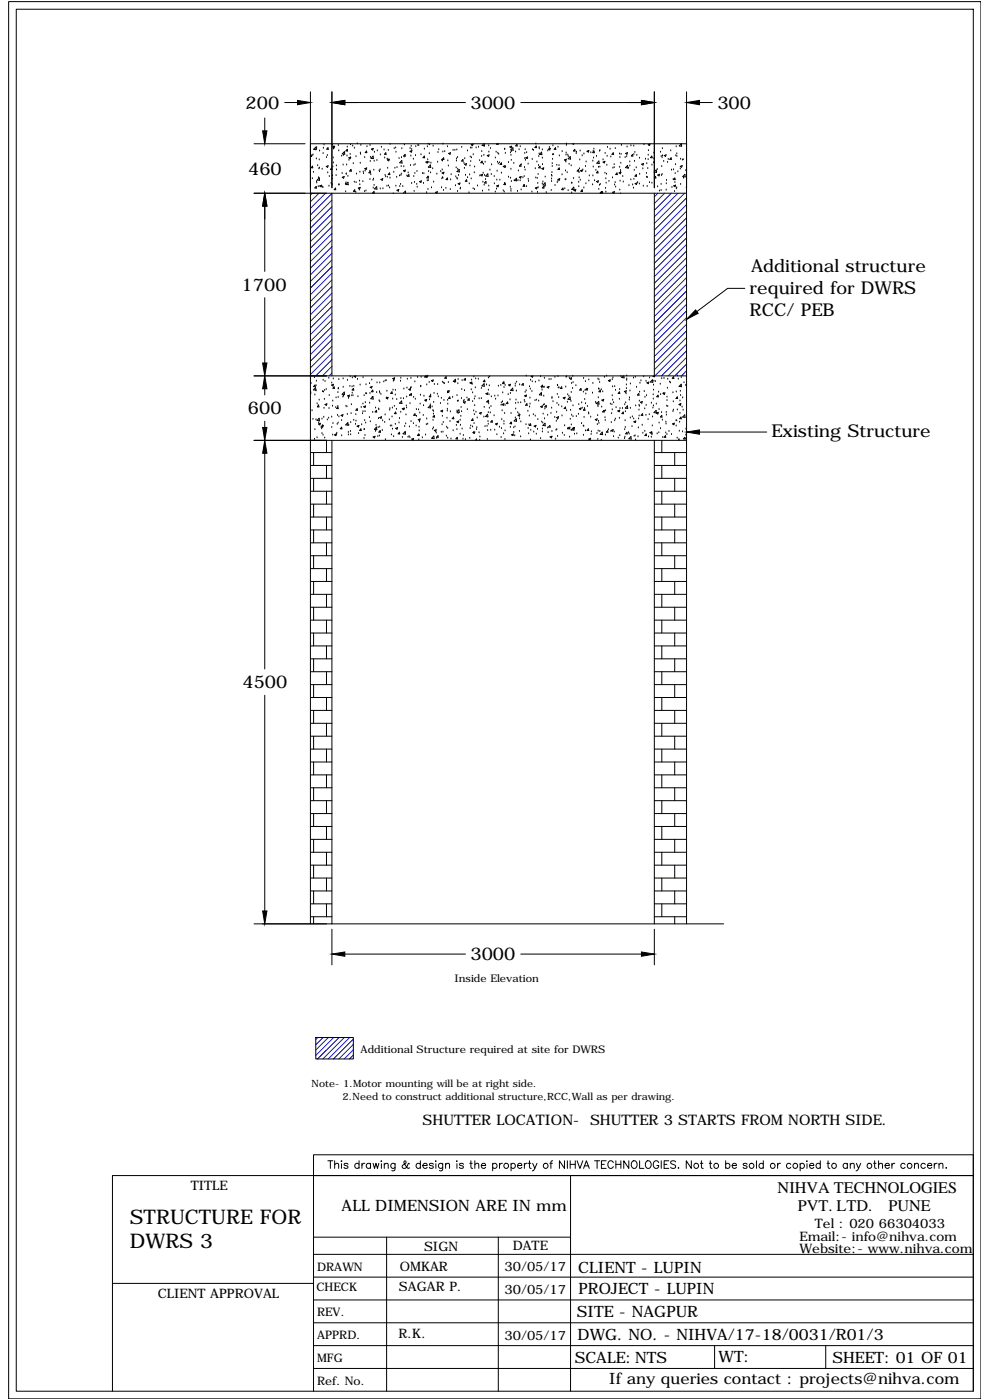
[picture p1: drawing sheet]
<svg xmlns="http://www.w3.org/2000/svg" width="594mm" height="841mm" viewBox="0 0 594 841" stroke-linecap="round" stroke-linejoin="round" font-family="sans-serif">
<!-- layer: 0 -->
<g fill="none" stroke="#000" stroke-width=".6">
<path d="M5 1h584v839h-584zM10 6h575v830h-575zM186 55v500M199 55v58M393 55v58M412 55v500M159 71v8M171 62h8M207 62h73M313 62h72M420 62h8M153 86h30"/>
<path d="M186 93h1v1h-1M186 86h226M188 100v1h-1zM188 93h.1M190 88v2h-2zM190 95h.1M190 90h.1M190 89h.1M191 100h.1M192 96h.1M192 91h.1M194 92h.1"/>
<path d="M194 89h.1M195 87h.1M196 100h1v1zM196 95h.1M197 93h.1M197 89v1h-1zM200 87h.1M200 88h1v1zM200 95h.1M200 98h.1M200 89h.1M200 88h.1"/>
<path d="M202 100h.1M203 87h.1M203 91h.1M205 94h.1M206 92l1-1v2zM206 99h.1M206 93h.1M208 99h.1M208 94h.1M209 88h.1M209 90v1h-1zM210 95l1-1-1 1z"/>
<path d="M210 96h.1M210 93h.1M211 87h.1M212 88h.1M212 98h.1M213 89h.1M214 94h.1M215 86h.1M216 98h.1M216 92h.1M217 93h.1M217 87h.1"/>
<path d="M219 95h.1M220 91v1h-1zM220 88h.1M222 87h.1M222 97h.1M222 95h.1M223 90l1-1v1zM224 94v1h-1zM225 97h.1M225 91h.1M226 96h.1M227 91h.1"/>
<path d="M228 93h.1M229 88h.1M231 90h.1M231 95h.1M232 92v1h-1zM233 96h.1M233 96h1v1zM233 90h.1M234 87h.1M237 89h.1M238 89h.1M238 91h.1"/>
<path d="M240 95h.1M240 98h1v-2l-1 2M241 95h.1M241 89h.1M243 94h.1M243 87h.1M243 93v1zM246 91l1-1v1zM246 89h.1M247 99h.1M247 94h.1M247 88h.1"/>
<path d="M247 90h.1M248 96h.1M249 99h.1M250 93h.1M250 88h.1M251 87h.1M252 87h.1M253 93h.1M255 94v1h-1zM255 90h.1M256 97h1v1zM256 98h.1"/>
<path d="M257 88h.1M257 96h.1M257 87h.1M258 98h.1M258 92h.1M258 87h.1M259 99v2l-2-1zM259 98h.1M260 88h.1M263 97h.1M263 92h.1M264 90h.1"/>
<path d="M265 96h.1M266 96h.1M266 97h.1M266 91h.1M266 87h.1M266 95l1 1h-1zM267 91h.1M269 88h.1M269 97h.1M269 100h.1M269 92h2l-1 1zM272 90h.1"/>
<path d="M273 90h.1M274 95h.1M274 97h.1M274 90h.1M275 95h.1M277 89h.1M278 96v1h-1zM279 98h.1M279 99l1-1v1zM279 95h.1M281 91h.1M282 100h.1"/>
<path d="M282 94h.1M283 89h.1M283 97h.1M283 87h1v1zM283 95h.1M284 93h.1M286 89h.1M287 88h.1M288 97h.1M289 94h.1M289 91h.1M290 97v1h-1z"/>
<path d="M290 99h.1M291 86l-1 1 1 1v-2M291 93h.1M291 88h.1M291 97h.1M293 93h1l-1 1zM294 88h.1M294 91h.1M295 89h.1M295 99h.1M298 95h.1M298 91h.1"/>
<path d="M298 86l1 1M299 97h.1M299 92h.1M299 86v1M299 87h.1M299 98h.1M300 93h.1M300 98h.1M301 98v1h-1zM302 100h1zM303 90h.1M304 92h.1"/>
<path d="M305 98h.1M306 88h1v1zM307 92h.1M307 93h.1M307 96h.1M307 91h.1M308 89v1h-1zM309 98h.1M310 91h.1M311 87v1h-1zM312 90h.1M312 88h.1"/>
<path d="M313 99v1h-1zM313 99h.1M315 95h.1M315 92h.1M315 90h.1M316 96h.1M316 95l1-1v1zM316 92h.1M317 99h.1M320 96h.1M320 90h.1M322 87h.1"/>
<path d="M322 88v1h-1zM323 97h.1M323 99h.1M324 94h.1M324 89h.1M324 92h.1M324 100l1 1h-1zM325 91v2h-1zM326 95h.1M326 90h.1M326 99h.1M329 91h.1"/>
<path d="M329 90l2-1-1 1zM330 89h.1M332 98h.1M332 100h.1M332 93h.1M332 96h.1M332 88h.1M334 89v1h-1zM334 99h.1M335 88h.1M336 99h.1M336 94h.1"/>
<path d="M338 91h.1M339 96h1v1zM340 97h.1M340 93h.1M340 92h.1M340 87h.1M341 93h.1M341 94h.1M342 99h.1M343 94v2l-2-1zM343 100h.1M344 87h.1"/>
<path d="M345 87h.1M345 90v1h-1zM346 92h.1M346 91h.1M348 96h.1M348 91h.1M350 94h.1M351 92h.1M352 100h.1M352 97h.1M353 91l1-1-1 1zM355 92h.1"/>
<path d="M356 97h.1M356 91h.1M357 95h.1M357 90h.1M357 91v1h-1zM358 94h.1M360 97v1h-1zM360 91h.1M360 90h.1M362 96h.1M362 97h1v1zM364 92h.1"/>
<path d="M365 99h.1M365 94h.1M365 89h.1M366 90h.1M367 94h.1M368 92l1 1h-1zM369 99h.1M370 89h.1M372 92h.1M372 95h.1M373 98h.1M373 93h.1"/>
<path d="M373 87h.1M376 95h.1M376 92h1v1zM376 94h.1M377 88h.1M377 99v2h-1zM378 100h.1M378 97h.1M379 88h.1M380 93v1h-1zM381 88h.1M381 93h.1"/>
<path d="M381 97h.1M381 92h.1M383 93h.1M384 95h.1M385 99l2-1-1 1zM387 87h.1M388 96h.1M389 98h.1M389 96h.1M389 93h.1M389 87l1-1v1zM389 91h.1"/>
<path d="M392 94v1h-1zM392 99h.1M393 98h.1M393 92h.1M393 95h.1M397 91h.1M397 94h.1M398 95h.1M398 89h.1M398 94h.1M399 97h.1M399 93h1v1z"/>
<path d="M401 98h.1M401 96h.1M403 91h.1M403 95v1h-1zM406 99h.1M406 94h.1M406 88h.1M407 92h.1M407 94h.1M409 100l1-1-1 1zM409 96h.1M409 86v2h-1z"/>
<path d="M410 96h.1M153 116h259M188 107h.1M188 104h.1M190 112v1h-1zM190 109h.1M190 110h.1M191 112h.1M191 107h.1M192 101h.1M192 107v1h-1zM192 112l1-1v1z"/>
<path d="M193 102h.1M194 112h.1M194 113h.1M197 104h.1M198 112h.1M198 106h.1M199 110h.1M199 101v1h-1zM199 116v110M200 111h.1M200 108h.1M200 106h.1"/>
<path d="M200 100h.1M201 113l1 1h-1zM202 105h.1M202 102h.1M203 111h.1M204 111h.1M206 104h.1M206 107l1-1-1 1zM208 111h.1M208 115h.1M208 110h.1M208 105h.1"/>
<path d="M208 104h.1M209 106h.1M209 109v2h-1zM211 102h.1M211 102v1h-1zM213 109h.1M213 114v1h-1zM214 116h.1M214 110h.1M214 105h.1M215 113h1v1zM216 114h.1"/>
<path d="M216 109h.1M216 111h.1M216 103h.1M218 109h.1M218 103h.1M218 104h.1M219 115h.1M219 101h1v1zM219 103h.1M220 115h.1M222 103h.1M222 108h.1"/>
<path d="M222 103l1 1h-1zM223 105h.1M224 108h.1M224 113h.1M225 102h.1M225 115v1h-1zM225 111h.1M226 112v2l-1-1zM228 103h.1M228 102h.1M228 113h.1M229 108l1-1v1z"/>
<path d="M230 113h.1M231 105h.1M232 106h.1M232 112h.1M233 106h.1M233 101h.1M233 112h.1M234 104v1h-1zM234 113h.1M234 107h.1M236 116h.1M237 104h.1"/>
<path d="M237 101h.1M238 112h.1M238 107h.1M238 114h2l-1 1zM238 101h.1M240 106h.1M240 112h.1M241 111h.1M241 105h.1M241 100h.1M242 112h.1M242 116l1-1 1 1"/>
<path d="M242 103l1-1v1zM243 100h.1M244 106h.1M245 104h.1M246 105v1h-1zM247 110h.1M249 106h.1M249 115h.1M249 110h.1M249 104h.1M250 111h.1M250 103h.1"/>
<path d="M251 112h.1M252 109h1v1zM254 104h.1M254 110h.1M255 104h.1M256 116h.1M257 109h.1M257 114h.1M257 106v1h-1zM257 106h.1M257 108h.1M257 103h.1"/>
<path d="M259 104h.1M259 113h.1M260 101h.1M261 109h.1M262 116l1-1-1 1zM262 105h.1M265 103h.1M265 113h.1M265 107h.1M266 104l1-1-1 1zM266 102h.1M266 107h.1"/>
<path d="M266 114h.1M268 113h.1M269 107v1h-1zM270 114h.1M271 108h.1M271 105h.1M274 112h.1M274 106h.1M274 101h.1M274 107h.1M275 108h.1M275 115h.1"/>
<path d="M275 102h.1M275 110h1v1zM275 105h.1M276 102v1h-1zM276 114h.1M277 113h.1M279 101h.1M280 105h.1M280 108v1zM281 107h.1M282 116h.1M282 110h.1"/>
<path d="M282 105h.1M283 107h.1M284 113h.1M285 104h.1M285 114h.1M285 100h.1M287 112h.1M288 106h.1M289 105h1v1zM290 115h.1M290 109h.1M290 104h.1"/>
<path d="M291 111h.1M291 105h.1M292 108h.1M292 109v1h-1zM293 104v2h-1zM294 112h.1M294 114h.1M294 102h.1M295 105h.1M297 106h.1M297 110h.1M298 115h.1"/>
<path d="M298 114h.1M298 112l1-1v1zM298 108h.1M299 103h.1M300 108h.1M301 104h.1M302 115h.1M303 115h.1M303 110h.1M303 110l1 1h-1zM304 101h.1M305 106h.1"/>
<path d="M307 112h.1M307 107h.1M307 102h.1M307 114h.1M307 115h.1M307 109h.1M309 109h.1M310 107v2l-1-1zM311 115h.1M311 109h.1M311 103h.1M312 106h1v1z"/>
<path d="M312 109h.1M313 114h.1M314 107h.1M315 111h.1M315 106h.1M315 111v1h-1zM315 101h.1M315 102h.1M316 112h.1M317 108h.1M317 109h.1M320 115h.1"/>
<path d="M322 101h.1M322 113h1h-1zM322 107h.1M323 107h.1M323 116h.1M323 110h.1M323 105h.1M323 113h.1M325 101h2l-1 1zM326 110h.1M326 109h.1M327 112v1h-1z"/>
<path d="M327 112h.1M327 110l1 1h-2zM327 106h.1M328 116h.1M331 114h.1M331 105h.1M331 109h.1M331 108h.1M332 104h.1M332 106h.1M333 111h.1M335 110h.1"/>
<path d="M335 109h.1M335 108l1-1v1zM336 101v1h-1zM338 105h.1M338 113v1h-1zM339 113h.1M339 108h.1M340 103h.1M340 108h.1M341 104h.1M341 115h.1M343 110h.1"/>
<path d="M343 116h.1M344 110h.1M345 107h.1M345 112v2h-2zM345 114h1v1zM348 102v1h-1zM348 110h.1M348 112h.1M348 104h.1M348 107h.1M348 101h.1M349 108h.1"/>
<path d="M349 103l1-1-1 1zM349 115h.1M350 114v1h-1zM350 102h.1M351 113h.1M352 103h.1M352 110h.1M354 109h.1M354 106h.1M356 111h.1M356 106h.1M356 100h.1"/>
<path d="M357 109h.1M358 102h.1M358 109h1v1zM359 103v1h-1zM359 100h.1M360 114h.1M360 111h.1M360 100h.1M361 111h.1M361 116l1-1v1M361 115v1h-1zM363 104h.1"/>
<path d="M364 113h.1M364 115h.1M364 107h.1M364 110h.1M364 105h.1M366 109h.1M368 107h.1M368 116l1-1v1zM368 101h.1M369 101h.1M369 111h.1M370 110h.1"/>
<path d="M370 112h.1M371 104v1h-1zM372 104l1-1v1zM372 100h.1M372 114h.1M372 109h.1M373 103h.1M373 102h.1M373 116h.1M374 106h.1M374 109h.1M378 101h.1"/>
<path d="M378 112h.1M379 108h.1M380 111h.1M381 113h.1M381 108h.1M381 102h.1M381 110h2l-1 1zM382 101h.1M382 105v1h-1zM383 110h.1M384 111h.1M384 105h.1"/>
<path d="M386 101h.1M386 112h.1M388 104h.1M388 106h.1M389 112h.1M389 107h.1M389 101h.1M390 110h.1M392 110h.1M393 116v110h-1h1M394 106v1h-1zM394 102v2l-1-1z"/>
<path d="M394 103h.1M395 102h.1M395 112h.1M395 105h1v1zM396 115h.1M397 111h.1M397 114h.1M397 105h.1M397 100h.1M398 105h.1M400 114h.1M400 110h.1"/>
<path d="M400 108h.1M403 102h.1M404 113h.1M404 108h.1M405 102h.1M405 112l1-1-1 1zM405 115h.1M405 107l1 1h-1zM405 110h.1M406 104h.1M406 113h.1M407 113h.1"/>
<path d="M407 103h.1M409 102h.1M409 111h.1M411 107h.1M411 105l1 1h-2zM412 103h.1M412 113h.1M159 124v39M159 179v39M447 173h-10l-18 14M153 226h259M159 234v3"/>
<path d="M186 236v1M187 236h.1M187 230h.1M188 234h2v-1l-2 1M189 227h.1M189 237h.1M189 231v1h-1zM190 235h.1M190 232h.1M190 229h.1M194 235h.1M194 228h.1"/>
<path d="M195 240h.1M195 235h.1M195 229h.1M196 234h.1M198 227h.1M198 238h.1M199 231h1v1zM199 230h.1M200 228h.1M201 232v1h-1zM202 239h.1M203 236h.1"/>
<path d="M203 239h.1M203 234h.1M203 233h.1M204 228h.1M206 239h.1M206 228h.1M206 233h.1M206 238h.1M207 236v1h-1zM209 229h.1M209 238l1-1v1zM209 239h.1"/>
<path d="M210 232h.1M210 226h.1M211 238h.1M211 232h.1M212 236h.1M212 227h.1M212 238h.1M212 233v1zM213 232h.1M214 226h-1l1 1v-1M215 228h.1M215 238h.1"/>
<path d="M216 231h.1M218 227h.1M219 238h.1M220 237h.1M220 231h.1M222 230h.1M222 236h.1M222 233l2-1-1 1zM223 228h.1M224 239h.1M224 234v1h-1zM224 238v2h-1z"/>
<path d="M226 236h.1M226 230h.1M228 235h.1M228 230h.1M228 236h.1M229 237h.1M231 229h.1M232 229h.1M232 239h1v1zM232 239h.1M232 235h.1M235 235l1 1h-1z"/>
<path d="M236 240h.1M236 227h1v1zM236 234h.1M236 229h.1M237 229h.1M237 237h.1M238 234h.1M241 229h.1M241 227h.1M241 239h.1M242 240h.1M243 234h.1"/>
<path d="M244 239h.1M244 233h.1M245 228h.1M246 234l1-1-1 1zM246 238h.1M247 233h.1M247 227h.1M247 236v1h-1zM248 239h.1M249 229h.1M249 240h.1M251 227h.1"/>
<path d="M253 237h.1M253 232h.1M253 227h.1M255 238h.1M256 226h-1l1 1v-1h1h-1M256 231h.1M257 226h.1M258 230h.1M259 237v1h-1zM259 237h.1M259 229l1-1v1zM261 236h.1"/>
<path d="M261 231h.1M263 237h.1M263 231h.1M263 238h.1M265 239h.1M266 230h.1M267 230h.1M268 226v1h-1zM269 235h1v1zM269 236h.1M269 235h.1M269 230h.1"/>
<path d="M270 238v1h-1zM272 239h.1M273 230h.1M274 228v1h-2zM275 238h.1M275 231h.1M275 228h.1M277 239h.1M277 234h.1M278 229h.1M279 235h.1M280 227v1h-1z"/>
<path d="M280 239h.1M282 239v1h-1zM282 230h1v1zM283 234h.1M283 228h.1M284 231h.1M284 236h.1M285 226h.1M285 240h.1M285 238h.1M286 233h.1M286 228h.1"/>
<path d="M287 228h.1M288 240h.1M289 239h.1M289 233h.1M291 231v1h-1zM291 228v1h-1zM292 236h1v1zM292 231h.1M293 234h.1M293 227h.1M294 237h.1M294 232h.1"/>
<path d="M294 226h.1M295 238h.1M297 238h.1M298 240h.1M299 238h.1M299 232h.1M301 232h.1M302 236h.1M302 231h.1M303 229v1h-1zM303 233h.1M303 231h.1"/>
<path d="M305 237h.1M306 231h1l-1 1zM307 236h.1M308 233v2l-1-1zM309 232h.1M310 231h.1M310 235h.1M310 230h.1M312 231h.1M314 230v1h-1zM315 238l1-1v1zM315 236h.1"/>
<path d="M316 235h.1M316 226h.1M318 232h.1M318 239h.1M319 234h.1M319 228h.1M320 235h.1M320 229h.1M320 226h-1l1 1v-1M322 230h.1M324 229h.1M325 226h.1"/>
<path d="M325 236v1h-1zM325 233h.1M326 234h.1M326 231v1h-1zM327 238h.1M327 233h.1M327 227h.1M329 233l1-1-1 1zM330 228h.1M331 228h.1M332 239h.1M333 227h.1"/>
<path d="M335 237h.1M335 231h.1M335 232h.1M335 226h.1M335 233h.1M336 239h.1M336 233h.1M337 232l1 1h-1zM338 239h1v1zM340 232h.1M340 227h.1M340 226h.1"/>
<path d="M341 237h.1M342 238h.1M342 227h.1M342 227h1v1zM342 239l1 1h-2zM343 236h.1M343 230h.1M344 233h.1M344 226h.1M344 230h.1M346 232h.1M349 233v1h-1z"/>
<path d="M350 236h.1M351 227h.1M351 240h.1M351 235h.1M352 229h.1M352 234l1-1v1zM352 237h.1M353 234h.1M354 228h.1M356 236h.1M356 230h.1M359 228h.1"/>
<path d="M359 239h.1M360 234h.1M360 228h.1M360 230h.1M361 234v1h-1zM361 234h.1M362 235h.1M363 227h.1M364 226h.1M365 229l2-1-1 1zM366 229h.1M368 238h.1"/>
<path d="M368 228h.1M368 232h.1M368 227h.1M369 232h.1M370 234h.1M372 240h.1M372 235v1h-1zM372 234h.1M373 226h.1M374 226l-1 1h2v-1M375 235h1v1zM376 237h.1"/>
<path d="M376 231h.1M376 233h.1M376 228h.1M376 226h.1M378 239h.1M378 235h.1M379 231h.1M381 227h.1M382 227h.1M382 233h.1M384 236v1h-1zM384 236h.1"/>
<path d="M384 230h.1M385 229h.1M387 226h.1M387 235h.1M387 239h.1M388 229h.1M388 238h.1M389 230h1l-1 1zM390 227h.1M392 228v2l-1-1zM392 237h.1M392 240h.1"/>
<path d="M393 234h.1M393 231h.1M393 229h.1M394 229h.1M395 237v1h-1zM396 236h.1M397 231h.1M397 237h.1M397 227h.1M398 236h1v1zM398 236h.1M399 227h.1"/>
<path d="M401 239h.1M401 233h.1M401 228h.1M402 230h.1M403 230h.1M404 236h.1M405 226v1h-1zM406 235h.1M407 238v1h-1zM407 226h.1M407 228h.1M409 235h.1"/>
<path d="M409 238h.1M409 232h.1M409 231v1h-1zM409 227h.1M410 239h.1M411 230h.1M412 231v1M159 253v4M187 247h.1M188 252h.1M189 258h.1M190 252h.1"/>
<path d="M190 243h.1M191 244h.1M191 255l1-1v1zM191 243l1 1h-1zM191 254h.1M192 240h.1M192 251v2h-2zM193 258h.1M193 252h.1M194 256v1h-1zM194 256h.1M194 251h.1"/>
<path d="M195 245h.1M195 243h1v1zM197 252h.1M197 251h.1M198 245h.1M199 251h.1M199 257h.1M200 244h.1M200 241h.1M200 254h.1M202 245h.1M203 255h.1"/>
<path d="M203 250h.1M203 244h.1M203 244v1h-1zM203 254h.1M204 250h.1M205 250l1-1v1zM205 253h.1M205 257v1h-1zM208 244h.1M209 255h.1M209 249h.1M209 254v1h-1z"/>
<path d="M209 260h.1M211 259h.1M211 254h.1M211 248h.1M211 243h.1M212 252h.1M214 255h.1M214 249h.1M214 253h.1M214 256h2l-1 1zM215 245v2l-1-1zM217 258v1h-1z"/>
<path d="M217 245h.1M217 255h.1M218 249h.1M218 243h.1M218 247h.1M218 244h2l-1 1zM219 258h.1M219 253h.1M219 247h.1M219 242h.1M220 254h.1M222 251h.1"/>
<path d="M222 242h.1M222 253h.1M224 248h.1M226 259h.1M226 245h.1M226 256h.1M226 247v1l-1-1zM226 257v1h-1zM227 257h.1M227 252h.1M227 246h.1M228 246h.1"/>
<path d="M228 241h.1M228 257h.1M228 251l1-1v1zM228 259l1 1h-1zM230 259h.1M230 253h.1M231 254h.1M231 249h.1M234 252h.1M234 246h.1M234 245h.1M234 256h.1"/>
<path d="M235 256h.1M235 250h.1M236 245h.1M236 258h.1M237 244h.1M237 255h.1M238 248v1l-1-1zM238 257h1l-1 1zM238 246h.1M238 240h.1M240 254h.1M240 260v1h-1z"/>
<path d="M240 251h.1M241 248h.1M241 241v1h-1zM242 246l1-1-1 1zM243 246h.1M243 256h.1M244 255h.1M244 249h.1M244 244h.1M244 245h.1M246 256h.1M246 242h.1"/>
<path d="M247 253h.1M248 254h.1M249 249v1l-1-1zM250 256h.1M250 246h.1M250 250h.1M251 252h1v1zM251 246h.1M252 257h.1M252 259h.1M252 253h.1M252 248h.1"/>
<path d="M252 243h.1M254 250h.1M254 244h.1M255 240h1v1zM256 241h.1M256 255h.1M256 252h.1M257 255h.1M258 240h.1M258 243h.1M258 244l1 1h-2zM260 244h.1"/>
<path d="M260 258h.1M260 247h.1M260 252h.1M260 249h.1M260 257h.1M261 242h.1M261 250v1l-1-1zM261 259l1-1v1zM265 242h.1M265 247l1-1v1zM265 260h.1M266 255h.1"/>
<path d="M266 250h.1M266 260h.1M266 254h.1M267 241h.1M268 257h.1M269 251h.1M269 247h.1M269 246h.1M269 240h.1M269 257h.1M269 243h.1M270 253h.1"/>
<path d="M271 247h.1M272 259h.1M272 251l1 1h-1zM274 256h.1M274 253h2l-1 1zM274 258h.1M275 247h.1M275 241h.1M275 248h.1M276 246v2h-2zM276 252h.1M277 255h.1"/>
<path d="M277 250h.1M277 245h.1M277 247h.1M278 258h.1M278 241h.1M278 242l2-1-1 1zM279 240h.1M281 246h.1M282 257h.1M283 256h.1M284 256h.1M284 241h.1"/>
<path d="M284 252v1h-1zM284 260l1-1v1zM285 260h.1M285 247h.1M285 254h.1M285 249h.1M285 244h.1M286 248h.1M286 258h.1M286 257h.1M287 251h.1M288 248h1v1z"/>
<path d="M291 251h.1M291 245h.1M291 256h.1M293 242h.1M293 256h.1M293 249v1h-1zM293 259h.1M293 253h.1M293 255h.1M293 248h.1M293 240l1 1h-1zM294 243h.1"/>
<path d="M294 245h.1M294 248h.1M295 258h.1M295 244h.1M296 253v1h-1zM297 250h.1M297 258h.1M298 255l1-1-1 1zM300 257h.1M301 243h.1M301 242h.1M301 257h.1"/>
<path d="M301 252h.1M302 243h1l-1 1zM302 247h.1M302 241h.1M303 255h.1M303 253h.1M303 248h.1M303 259h.1M303 244h.1M305 241v1h-1zM306 240h.1M307 257h.1"/>
<path d="M307 254h.1M307 248h.1M307 254v1h-1zM309 257h.1M309 260h.1M309 256h.1M310 251h.1M310 242h.1M310 246h.1M310 240h.1M310 252v1h-1zM311 248h.1"/>
<path d="M311 249h1v1zM311 242h.1M312 249h.1M312 259h.1M312 252h.1M313 242h.1M313 253h.1M315 241h.1M315 242h.1M316 255h.1M316 242l1 2-1-1zM317 247h.1"/>
<path d="M317 257h.1M318 255h.1M318 250h.1M318 245h.1M318 243h.1M319 255v1h-1zM319 258h.1M320 249h.1M321 260h.1M321 256h1zM321 241h.1M322 250h.1"/>
<path d="M322 240h.1M323 258h.1M323 252h.1M324 241h.1M325 244h1v1zM325 254h.1M326 259h.1M326 258h.1M326 254h.1M326 249h.1M326 243h.1M327 243h.1"/>
<path d="M327 252h.1M327 246h.1M327 254l1 2h-2zM328 244v1l-1-1zM329 257h.1M329 249h.1M329 260h.1M330 256v1zM331 248h.1M331 245h.1M332 259h.1M332 241h.1"/>
<path d="M333 251h.1M334 258h.1M334 253h.1M334 248h.1M334 251l2-1-1 1zM335 242h.1M335 252h.1M336 243h.1M337 244h.1M338 250h.1M339 256h.1M340 245h-1z"/>
<path d="M340 247h.1M341 242h.1M341 258h.1M342 257v1h-1zM342 257h.1M343 252h.1M343 247h.1M343 241h.1M343 258h.1M343 255h.1M343 249h.1M344 257h1v1z"/>
<path d="M344 244h.1M344 250h.1M345 257v1h-2zM346 250h.1M347 249h.1M348 243h.1M348 246l1-1v1zM349 254h.1M349 242h.1M350 245h.1M350 256h.1M351 256h.1"/>
<path d="M351 251h.1M351 245h.1M351 245v2l-1-1zM352 243h.1M352 259h.1M353 244h.1M353 258l1 1h-1zM354 248h.1M354 249h.1M355 251h.1M355 259h.1M358 252h1l-1 1z"/>
<path d="M358 242h.1M359 255h.1M359 250h.1M359 244h.1M359 259h.1M360 253h.1M360 241v2l-2-1zM360 254h.1M360 259h.1M361 245h.1M362 240h1l-1 1zM362 260v1h-1z"/>
<path d="M363 247v1l-1-1zM363 247h.1M363 251h.1M364 253h.1M364 247h.1M365 259v1h-1zM365 258h.1M367 243h.1M367 259h.1M367 254h.1M367 259l1-1v1zM367 248h.1"/>
<path d="M368 243h.1M368 246h.1M368 240h.1M369 242h.1M369 260h.1M369 253h.1M370 252h.1M370 245h.1M371 247l1-1v1zM372 251h.1M372 245h.1M374 245h.1"/>
<path d="M374 248l1 1-1-1zM375 258h.1M375 243h.1M375 253h.1M376 257h.1M376 247h.1M376 242h.1M377 260v1h-1zM377 244v1h-1zM378 260h.1M378 240h.1M379 251h.1"/>
<path d="M379 245h.1M380 256h.1M380 250h.1M381 252h.1M381 253h1v1zM382 244h.1M383 257h.1M384 252h.1M384 246h.1M384 243h.1M384 250h.1M384 241h.1"/>
<path d="M384 244h.1M385 242l1-1v1zM386 255h.1M386 249v1l-1-1zM387 246h.1M387 259h.1M388 250h.1M388 244h.1M389 252h.1M390 249h.1M390 260l2-1-1 1zM391 242h.1"/>
<path d="M392 256h.1M392 250h.1M392 245h.1M393 244h.1M393 248l1-1v1zM394 243h.1M394 248h1v1zM396 260h.1M396 246h.1M396 254h.1M397 258h.1M397 248h.1"/>
<path d="M397 250l1 1-1-1zM398 252h.1M400 254h.1M400 255h.1M400 248h.1M400 249h.1M401 244h.1M401 241h.1M402 259h.1M404 255l1-1v1zM404 247h.1M404 241h.1"/>
<path d="M405 246h.1M406 253h.1M406 256h.1M407 253h.1M407 246h.1M408 243h1v1zM408 259h.1M408 254h.1M408 248h.1M408 241h.1M409 243h.1M409 251v1h-1z"/>
<path d="M410 245h.1M410 259h.1M410 246h.1M411 249l1 2h-2zM412 258h.1M420 260h41M153 265h259M159 272v130M186 272h13M186 280h13M188 272v8M189 264h.1"/>
<path d="M190 263h.1M193 260h.1M194 261h.1M195 263h.1M196 265v7M196 280v7M199 265v290M200 261h.1M201 261h1v1zM202 261h.1M202 260h.1M205 262h.1"/>
<path d="M209 261h.1M211 261h.1M215 260h.1M219 263h.1M219 262h.1M224 263l1-1v1zM227 262h.1M228 262h.1M232 264h.1M235 261h.1M236 262h.1M242 263h.1"/>
<path d="M242 261l1-2 1 2h-2M243 260h.1M245 263h.1M246 262h.1M246 263h.1M247 264l1-1v1zM251 261l1 1h-1zM252 264h.1M252 261h.1M254 263h.1M256 261h.1M260 263h.1"/>
<path d="M261 262v1h-2zM262 260h.1M262 263h.1M263 262v1h-1zM268 262h.1M269 263h.1M271 264h.1M275 263v1h-1zM276 261h.1M278 264h.1M278 262h.1M280 264h.1"/>
<path d="M282 263h.1M286 265v-1v1M288 260h.1M288 264h.1M288 263h.1M293 264h.1M298 261h.1M301 263h.1M302 261h.1M303 264h.1M307 261h1v1zM309 262h.1"/>
<path d="M313 262h.1M318 261h.1M319 264h.1M322 261h.1M325 263h.1M330 262h2l-1 1zM334 264h.1M335 262h.1M338 260h.1M339 262h.1M342 263h.1M345 261h.1"/>
<path d="M346 261h.1M350 261h.1M354 264l1-1-1 1zM355 261h.1M359 260h.1M359 264h.1M361 264h.1M364 261h.1M369 262h.1M371 263h.1M372 262h.1M375 263h.1"/>
<path d="M378 261h.1M379 262v2h-1zM381 262h.1M382 264h.1M383 262h.1M386 260h.1M388 261v1h-1zM390 262h.1M391 263h.1M392 261h.1M392 260h.1M393 272h19"/>
<path d="M393 280h19M393 265v290M395 261h.1M398 265v7M398 280v7M398 263h.1M400 262v1h-1zM400 260h.1M401 261h.1M403 261h.1M405 272v8M407 263h.1"/>
<path d="M408 264h.1M411 263l1 1h-1zM412 264h.1M412 261h.1M186 287h13M186 295h13M188 287v8M196 295v8M393 287h19M393 295h19M398 295v8M405 287v8"/>
<path d="M186 303h13M186 311h13M186 318h13M188 303v8M188 318v8M196 311v7M393 303h19M393 311h19M393 318h19M398 311v7M405 303v8M405 318v8"/>
<path d="M186 326h13M186 334h13M188 334v8M196 326v8M393 326h19M393 334h19M398 326v8M405 334v8M186 342h13M186 349h13M186 357h13M188 349v8"/>
<path d="M196 342v7M196 357v8M393 342h19M393 349h19M393 357h19M398 342v7M398 357v8M405 349v8M186 365h13M186 373h13M188 365v8M196 373v7"/>
<path d="M393 365h19M393 373h19M398 373v7M405 365v8M186 380h13M186 388h13M186 396h13M188 380v8M188 396v8M196 388v8M393 380h19M393 388h19"/>
<path d="M393 396h19M398 388v8M405 380v8M405 396v8M159 418v129M186 404h13M186 411h13M186 419h13M188 411v8M196 404v7M196 419v8M393 404h19"/>
<path d="M393 411h19M393 419h19M398 404v7M398 419v8M405 411v8M186 427h13M186 435h13M188 427v8M196 435v7M393 427h19M393 435h19M398 435v7"/>
<path d="M405 427v8M186 442h13M186 450h13M186 458h13M188 442v8M188 458v7M196 450v8M393 442h19M393 450h19M393 458h19M398 450v8M405 442v8"/>
<path d="M405 458v7M186 465h13M186 473h13M188 473v8M196 465v8M393 465h19M393 473h19M398 465v8M405 473v8M186 481h13M186 489h13M186 496h13"/>
<path d="M188 489v7M196 481v8M196 496v8M393 481h19M393 489h19M393 496h19M398 481v8M398 496v8M405 489v7M186 504h13M186 512h13M186 520h13"/>
<path d="M188 504v8M188 520v7M196 512v8M393 504h19M393 512h19M393 520h19M398 512v8M405 504v8M405 520v7M186 527h13M186 535h13M188 535v8"/>
<path d="M196 527v8M393 527h19M393 535h19M398 527v8M405 535v8M153 555h282M186 543h13M186 551h13M188 551v4M196 543v8M199 558v22M393 543h19"/>
<path d="M393 551h19M393 558v22M398 543v8M405 551v4M207 573h73M313 573h72M190 623h22v13h-22zM197 697h3M198 697v5M201 700l1-1h1v3M201 697v5M205 697v1z"/>
<path d="M205 699v3M209 699h-1h-1l2 2v1h-1l-1-1M216 699a1.4 1.4 0 0 0-2 0 1.4 1.4 0 0 0 0 2 1.4 1.4 0 0 0 2 0M216 697v5M217 699v3M219 699h-1l-1 1M223 699a1.5 1.5 0 0 0-3 0 1.4 1.4 0 0 0 0 2 1.5 1.5 0 0 0 3 0M223 699v3M224 699l1 3 1-3 1 3 1-3M229 698h.1M229 699v3M231 700l1-1h1v3"/>
<path d="M231 699v3M237 699v4h-2M237 699a1.4 1.4 0 0 0-2 0 1.4 1.4 0 0 0 0 2 1.4 1.4 0 0 0 2 0M246 699h-1a2.7 2.7 0 0 1-3 2v-1l2-2-1-1v1v2l2 2h1v-1M253 699a1.5 1.5 0 0 0-3 0 1.4 1.4 0 0 0 0 2 1.5 1.5 0 0 0 3 0M253 697v5M260 699h-1h-1l2 2v1h-1l-1-1M262 697v1zM262 699v3M266 699v4h-2M266 699a1.4 1.4 0 0 0-2 0 1.4 1.4 0 0 0 0 2 1.4 1.4 0 0 0 2 0M268 700l1-1h1v3"/>
<path d="M268 699v3M274 698h1zM274 699v3M278 699h-2l2 2v1h-1l-1-1M282 699h2M283 697v4l1 1M285 700l1-1h1l1 3M285 697v5M296 699a1.5 1.5 0 0 1 2 0 1.5 1.5 0 0 1 0 2 1.5 1.5 0 0 1-2 0M296 699v4M300 699v3M302 699h-1l-1 1"/>
<path d="M307 699a1.4 1.4 0 0 1 2 0 1.4 1.4 0 0 1 0 2 1.4 1.4 0 0 1-2 0M307 699v4M315 699v3M317 699h-1l-1 1M317 699h2M318 697v4l1 1M320 699l1 3 2-3M330 699h2M332 697l-1 1v4M339 697v5l-3-5v5M341 697v5M343 697v5"/>
<path d="M343 699h3M346 697v5M347 697l1 5 2-5M357 697h3M359 697v5M361 699h2M364 697h-3v5h3M368 698a1.7 1.7 0 0 0-1-1 1.7 1.7 0 0 0-2 2v1a1.7 1.7 0 0 0 2 2 1.7 1.7 0 0 0 1-1M370 699h3M370 697v5M373 697v5M378 697v5l-3-5v5"/>
<path d="M380 698a2.1 2.1 0 0 1 3 2 2.1 2.1 0 0 1-3 2l-1-2zM384 697v5h3M389 698a2.1 2.1 0 0 1 2 2 2.1 2.1 0 0 1-2 2l-1-2zM396 698a1.7 1.7 0 0 0-2-1 1.7 1.7 0 0 0-2 2v1a1.6 1.6 0 0 0 2 2 1.6 1.6 0 0 0 2-2h-1M397 697v5M399 699h2M402 697h-3v5h3M406 698l-1-1-2 1v1l2 1 1 1-1 1-2-1M415 697v5l-3-5v5M421 699h1M421 697v4l1 1M426 699h2"/>
<path d="M427 697v4l1 1M436 699a1.4 1.4 0 0 1 2 0 1.4 1.4 0 0 1 0 2 1.4 1.4 0 0 1-2 0M436 697v5M449 699h-1h-2l3 2v1h-2l-1-1M454 697v5M458 699a1.4 1.4 0 0 0-2 0 1.4 1.4 0 0 0 0 2 1.4 1.4 0 0 0 2 0M458 697v5M467 699v3M469 699h-1l-1 1M475 699a1.4 1.4 0 0 0-2 0 1.4 1.4 0 0 0 0 2 1.4 1.4 0 0 0 2 0M481 699a1.4 1.4 0 0 1 2 0 1.4 1.4 0 0 1 0 2 1.4 1.4 0 0 1-2 0M481 699v4"/>
<path d="M485 698h.1M485 699v3M493 699a1.4 1.4 0 0 0-2 0 1.4 1.4 0 0 0 0 2 1.4 1.4 0 0 0 2 0M493 697v5M497 699h1M497 697v4l2 1M509 699a1.4 1.4 0 0 0-2 0 1.4 1.4 0 0 0 0 2 1.4 1.4 0 0 0 2 0M509 699v3M511 700l1-1h1v3M511 699v3M514 699l2 3 1-3M525 699h1"/>
<path d="M525 697v4l1 1M528 700l1-1h1v3M528 697v5M536 699v3M537 699h-1v1M544 699a1.4 1.4 0 0 0-2 0 1.4 1.4 0 0 0 0 2 1.4 1.4 0 0 0 2 0M549 700l1-1h1l1 3M549 699v3M556 699a1.5 1.5 0 0 0-2 0 1.5 1.5 0 0 0 0 2 1.5 1.5 0 0 0 2 0M561 699v3M563 699h-1l-1 1M564 700l1-1h1v3"/>
<path d="M564 699v3M188 706v130M254 700h3a1.4 1.4 0 0 0-2-1 1.4 1.4 0 0 0-1 2l1 1 2-1M289 700h3a1.4 1.4 0 0 0-2-1 1.4 1.4 0 0 0-1 2l1 1 2-1M311 700h2a1.4 1.4 0 0 0-1-1 1.4 1.4 0 0 0-1 2l1 1 1-1M321 702l-1 1M343 706v130M351 702l1-5 2 5M351 700h2M408 701v1zM440 700h2a1.4 1.4 0 0 0-2-1 1.4 1.4 0 0 0 0 2l1 1 1-1M486 700h3a1.4 1.4 0 0 0-2-1 1.4 1.4 0 0 0-1 2l1 1 2-1"/>
<path d="M516 702l-2 1M532 700h2a1.4 1.4 0 0 0-2-1 1.4 1.4 0 0 0 0 2l1 1 1-1M557 700h3a1.5 1.5 0 0 0-2-1 1.5 1.5 0 0 0-1 2 1.5 1.5 0 0 0 2 1l1-1M568 701v1zM188 754h397M188 743h155M232 743v93M299 743v93M68 771h120M188 767h397M188 795h397M188 781h397"/>
<path d="M188 808h397M429 808v14M496 808v14M68 836v-130h517h-397v-12h397v142M188 822h397"/>
<circle cx="304" cy="700" r="1.5"/>
<circle cx="328" cy="700" r="1.5"/>
<circle cx="418" cy="700" r="1.5"/>
<circle cx="430" cy="700" r="1.5"/>
<circle cx="451" cy="700" r="1.5"/>
<circle cx="464" cy="700" r="1.5"/>
<circle cx="478" cy="700" r="1.5"/>
<circle cx="501" cy="700" r="1.5"/>
<circle cx="522" cy="700" r="1.5"/>
<circle cx="546" cy="700" r="1.5"/>
</g>
<g fill="none" stroke="#00f" stroke-width=".6">
<path d="M188 116l-2 1M192 116l-6 5M196 116l-10 9M199 116l-13 13M395 116l-2 2M399 116l-6 6M403 116l-10 10M407 116l-14 14M411 116l-18 18M412 119l-19 19M199 120l-13 13M199 124l-13 13"/>
<path d="M199 128l-13 13M199 132l-13 13M199 136l-13 13M412 123l-19 19M412 127l-19 19M412 131l-19 19M412 135l-19 19M412 139l-19 19M199 140l-13 13M199 144l-13 13M199 148l-13 13M199 152l-13 13"/>
<path d="M199 156l-13 13M412 143l-19 19M412 147l-19 19M412 151l-19 19M412 155l-19 19M412 159l-19 19M199 160l-13 13M199 164l-13 13M199 168l-13 13M199 172l-13 13M199 176l-13 13M412 163l-19 19"/>
<path d="M412 167l-19 19M412 171l-19 19M412 175l-19 19M412 179l-19 19M199 180l-13 13M199 184l-13 13M199 188l-13 13M199 192l-13 13M199 196l-13 13M412 183l-19 19M412 187l-19 19M412 191l-19 19"/>
<path d="M412 195l-19 19M412 199l-19 19M199 200l-13 13M199 204l-13 13M199 208l-13 13M199 212l-13 13M199 216l-9 10M412 203l-19 19M412 207l-19 19M412 211l-15 15M412 215l-11 11M412 219l-7 7"/>
<path d="M199 220l-5 6M199 224l-1 2M412 223l-3 3M191 623l-1 1M194 623l-4 5M197 623l-7 8M200 623l-10 11M204 623l-13 13M207 623l-13 13M210 623l-13 13M212 624l-12 12M212 627l-8 9"/>
<path d="M212 631l-5 5M212 634l-2 2"/>
</g>
<g fill="#000" stroke="#000" stroke-width=".6">
<path d="M158 79h2l-1 7zM179 60l7 2-7 1zM199 62l8-2v3zM385 60l8 2-8 1zM412 62l8-2v3zM159 116l1 8h-2zM418 186l1 2-7 4zM158 218h2l-1 8zM159 226l1 8h-2zM158 257h2l-1 8zM159 265l1 7h-2zM412 260l8-2v3z"/>
<path d="M158 547h2l-1 8zM199 573l8-1v2zM385 572l8 1-8 1z"/>
</g>
<g font-size="12.1">
<text x="78" y="736">STRUCTURE FOR</text>
<text x="78" y="750">DWRS 3</text>
</g>
<g font-size="10.6">
<text x="148" y="65">200</text>
<text x="283" y="65">3000</text>
<text x="431" y="65">300</text>
<text x="149" y="105">460</text>
<text x="451" y="163">Additional structure</text>
<text x="145" y="175">1700</text>
<text x="450" y="177">required for DWRS</text>
<text x="450" y="190">RCC/ PEB</text>
<text x="149" y="249">600</text>
<text x="463" y="262">Existing Structure</text>
<text x="146" y="414">4500</text>
<text x="283" y="577">3000</text>
</g>
<g font-size="9.7">
<text x="467" y="717">NIHVA TECHNOLOGIES</text>
<text x="479" y="728">PVT. LTD.</text>
<text x="534" y="728">PUNE</text>
</g>
<g font-size="9.4">
<text x="205" y="728">ALL DIMENSION ARE IN mm</text>
<text x="347" y="765">CLIENT - LUPIN</text>
<text x="347" y="777">PROJECT - LUPIN</text>
<text x="347" y="791">SITE - NAGPUR</text>
<text x="347" y="805">DWG. NO. - NIHVA/17-18/0031/R01/3</text>
<text x="345" y="819">SCALE:NTS</text>
<text x="432" y="818">WT:</text>
<text x="500" y="819">SHEET: 01 OF 01</text>
<text x="366" y="831">If any queries contact : projects@nihva.com</text>
</g>
<g font-size="8.7">
<text x="254" y="676">SHUTTER LOCATION-</text>
<text x="354" y="676">SHUTTER 3 STARTS FROM NORTH SIDE.</text>
</g>
<g font-size="7.8">
<text x="115" y="715">TITLE</text>
<text x="489" y="737">Tel : 020 66304033</text>
<text x="480" y="745">Email:- info@nihva.com</text>
<text x="255" y="752">SIGN</text>
<text x="308" y="751">DATE</text>
<text x="480" y="753">Website:- www.nihva.com</text>
<text x="240" y="764">OMKAR</text>
<text x="303" y="764">30/05/17</text>
<text x="95" y="780">CLIENT APPROVAL</text>
<text x="240" y="776">SAGAR P.</text>
<text x="303" y="777">30/05/17</text>
<text x="239" y="804">R.K.</text>
<text x="303" y="805">30/05/17</text>
</g>
<g font-size="7.1">
<text x="190" y="763">DRAWN</text>
<text x="190" y="775">CHECK</text>
<text x="190" y="791">REV.</text>
<text x="190" y="804">APPRD.</text>
<text x="190" y="818">MFG</text>
<text x="190" y="832">Ref. No.</text>
</g>
<g font-size="6.3">
<text x="273" y="590">Inside Elevation</text>
<text x="217" y="633">Additional Structure required at site for DWRS</text>
</g>
<g font-size="6">
<text x="187" y="653">Note- 1.Motor mounting will be at right side.</text>
<text x="206" y="661">2.Need to construct additional structure,RCC,Wall as per drawing.</text>
</g>
</svg>
